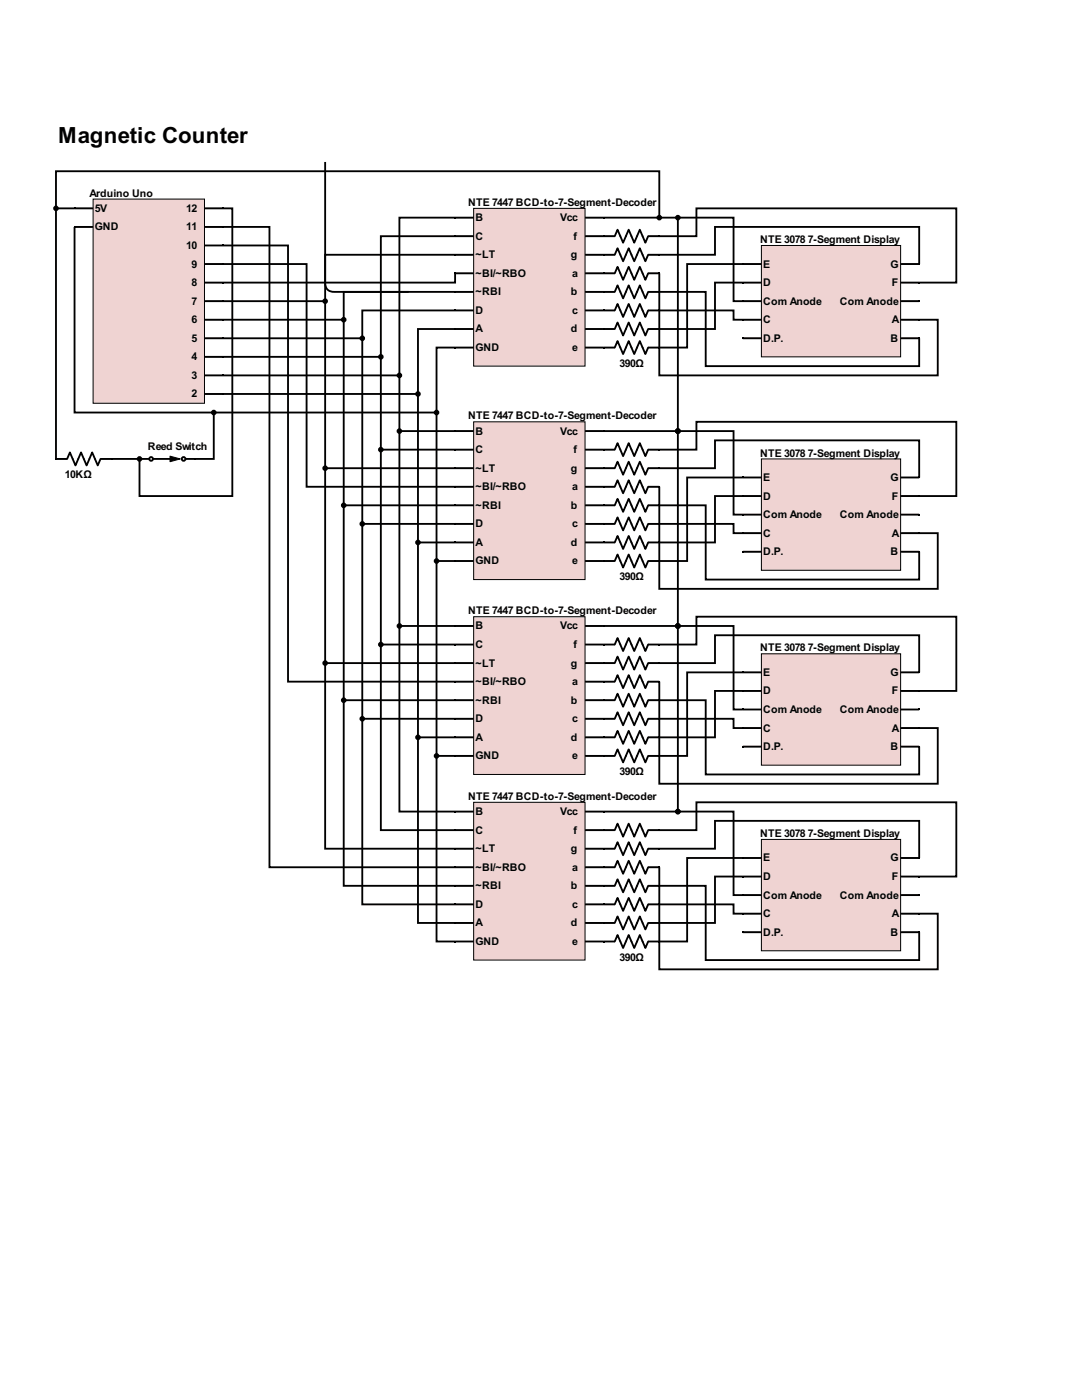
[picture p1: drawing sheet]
<svg xmlns="http://www.w3.org/2000/svg" width="216mm" height="279mm" viewBox="0 0 216 279" stroke-linecap="round" stroke-linejoin="round" font-family="sans-serif">
<path d="M18.6 39.7h22.2v40.8h-22.2z" fill="#efd3d2"/>
<g fill="none" stroke="#000" stroke-width=".2">
<path d="M18.6 39.7h22.2v40.8h-22.2zM15.1 41.6h3.3M15.1 45.3h3.3M41 41.6h3.3M41 45.3h3.3M41 49h3.3M41 52.7h3.3M41 56.4h3.3M41 60.1h3.3M41 63.8h3.3M41 67.5h3.3M41 71.2h3.3"/>
<path d="M41 74.9h3.3M41 78.6h3.3"/>
</g>
<g fill="#000">
<path d="M14.7 41.4h.4v.4h-.4zM14.7 45.1h.4v.4h-.4zM44.3 41.4h.4v.4h-.4zM44.3 45.1h.4v.4h-.4zM44.3 48.8h.4v.4h-.4zM44.3 52.5h.4v.4h-.4zM44.3 56.2h.4v.4h-.4zM44.3 59.9h.4v.4h-.4zM44.3 63.6h.4v.4h-.4zM44.3 67.3h.4v.4h-.4zM44.3 71h.4v.4h-.4zM44.3 74.7h.4v.4h-.4z"/>
<path d="M44.3 78.4h.4v.4h-.4z"/>
</g>
<g fill="none" stroke="#000" stroke-width=".37">
<path d="M15.1 41.6h3.3M15.1 45.3h3.3M41 41.6h3.3M41 45.3h3.3M41 49h3.3M41 52.7h3.3M41 56.4h3.3M41 60.1h3.3M41 63.8h3.3M41 67.5h3.3M41 71.2h3.3M41 74.9h3.3"/>
<path d="M41 78.6h3.3"/>
</g>
<path d="M94.5 41.6h22.2v31.5h-22.2z" fill="#efd3d2"/>
<g fill="none" stroke="#000" stroke-width=".2">
<path d="M91 43.4h3.3M91 47.1h3.3M91 50.8h3.3M91 54.5h3.3M91 58.3h3.3M94.5 41.6h22.2v31.5h-22.2zM116.9 43.4h3.4M116.9 47.1h3.4M116.9 50.8h3.4M116.9 54.5h3.4M116.9 58.3h3.4M91 62h3.3"/>
<path d="M91 65.7h3.3M91 69.4h3.3M116.9 62h3.4M116.9 65.7h3.4M116.9 69.4h3.4"/>
</g>
<g fill="#000">
<path d="M90.6 43.3h.4v.3h-.4zM90.6 47h.4v.3h-.4zM90.6 50.7h.4v.3h-.4zM90.6 54.4h.4v.3h-.4zM90.6 58.1h.4v.3h-.4zM120.3 43.3h.3v.3h-.3zM120.3 47h.3v.3h-.3zM120.3 50.7h.3v.3h-.3zM120.3 54.4h.3v.3h-.3zM120.3 58.1h.3v.3h-.3zM90.6 61.8h.4v.3h-.4zM90.6 65.5h.4v.3h-.4z"/>
<path d="M90.6 69.2h.4v.3h-.4zM120.3 61.8h.3v.3h-.3zM120.3 65.5h.3v.3h-.3zM120.3 69.2h.3v.3h-.3z"/>
</g>
<g fill="none" stroke="#000" stroke-width=".37">
<path d="M14.9 41.6h-3.7v-7.4h120.4v9.2h-11.2M90.8 43.4h-11.1v31.5h-35.2M90.8 47.1h-14.8v24.1h-31.5M90.8 58.3h-22.2v5.5h-24.1M90.8 50.8h-25.9v9.3h-20.4M90.8 54.5v1.9h-46.3M91 43.4h3.3M91 47.1h3.3M91 50.8h3.3M91 54.5h3.3M91 58.3h3.3M116.9 43.4h3.4"/>
<path d="M116.9 47.1h3.4M116.9 50.8h3.4M116.9 54.5h3.4M116.9 58.3h3.4M90.8 65.7h-7.4v12.9h-38.9M90.8 62h-18.5v5.5h-27.8M91 62h3.3M91 65.7h3.3M91 69.4h3.3M116.9 62h3.4M116.9 65.7h3.4M116.9 69.4h3.4"/>
</g>
<path d="M151.9 49h27.8v22.2h-27.8z" fill="#efd3d2"/>
<path d="M148.4 52.7h3.3M148.4 56.4h3.3M151.9 49h27.8v22.2h-27.8zM179.9 52.7h3.3M179.9 56.4h3.3M148.4 60.1h3.3M148.4 63.8h3.3M148.4 67.5h3.3M179.9 60.1h3.3M179.9 63.8h3.3M179.9 67.5h3.3" fill="none" stroke="#000" stroke-width=".2"/>
<g fill="#000">
<path d="M120.3 58.1h.3v.3h-.3zM120.3 54.4h.3v.3h-.3zM120.3 50.7h.3v.3h-.3zM120.3 47h.3v.3h-.3zM120.6 58.3h1.9zM120.6 54.5h1.9zM120.6 50.8h1.9zM120.6 47.1h1.9zM129.5 58.3h1.9zM129.5 54.5h1.9zM129.5 50.8h1.9zM129.5 47.1h1.9z"/>
<path d="M131.4 58.1h.3v.3h-.3zM131.4 54.4h.3v.3h-.3zM131.4 50.7h.3v.3h-.3zM131.4 47h.3v.3h-.3zM148 52.5h.4v.4h-.4zM148 56.2h.4v.4h-.4zM148 59.9h.4v.4h-.4zM183.2 52.5h.4v.4h-.4zM183.2 56.2h.4v.4h-.4zM183.2 59.9h.4v.4h-.4zM120.3 69.2h.3v.3h-.3zM120.3 65.5h.3v.3h-.3z"/>
<path d="M120.3 61.8h.3v.3h-.3zM120.6 69.4h1.9zM120.6 65.7h1.9zM120.6 62h1.9zM129.5 69.4h1.9zM129.5 65.7h1.9zM129.5 62h1.9zM131.4 69.2h.3v.3h-.3zM131.4 65.5h.3v.3h-.3zM131.4 61.8h.3v.3h-.3zM148 63.6h.4v.4h-.4zM148 67.3h.4v.4h-.4z"/>
<path d="M183.2 63.6h.4v.4h-.4zM183.2 67.3h.4v.4h-.4z"/>
<circle cx="131.6" cy="43.4" r=".37"/>
</g>
<g fill="none" stroke="#000" stroke-width=".37">
<path d="M120.6 58.3h1.9M120.6 54.5h1.9M120.6 50.8h1.9M120.6 47.1h1.9M122.7 58.3l.5-1.3 1.1 2.5 1.1-2.5 1.2 2.5 1.1-2.5 1.1 2.5 .5-1.2M122.7 54.5l.5-1.2 1.1 2.5 1.1-2.5 1.2 2.5 1.1-2.5 1.1 2.5 .5-1.3M122.7 50.8l.5-1.3 1.1 2.6 1.1-2.6 1.2 2.6 1.1-2.6 1.1 2.6 .5-1.3M122.7 47.1l.5-1.3 1.1 2.6 1.1-2.6 1.2 2.6 1.1-2.6 1.1 2.6 .5-1.3M129.5 58.3h1.9M129.5 54.5h1.9M129.5 50.8h1.9M129.5 47.1h1.9"/>
<path d="M131.6 50.8h11.1v-5.5h40.7v7.4M131.6 47.1h7.4v-5.5h51.8v14.8h-7.4M131.6 54.5v20.4h55.5v-11.1h-3.7M131.6 58.3h9.2v14.8h42.6v-5.6M131.9 43.4h14.5v16.7h1.8M148.2 52.7h-11.1v16.7h-5.5M148.2 56.4h-5.5v9.3h-11.1M148.4 52.7h3.3M148.4 56.4h3.3M179.9 52.7h3.3M179.9 56.4h3.3M120.6 69.4h1.9"/>
<path d="M120.6 65.7h1.9M120.6 62h1.9M122.7 69.4l.5-1.3 1.1 2.6 1.1-2.6 1.2 2.6 1.1-2.6 1.1 2.6 .5-1.3M122.7 65.7l.5-1.3 1.1 2.6 1.1-2.6 1.2 2.6 1.1-2.6 1.1 2.6 .5-1.3M122.7 62l.5-1.3 1.1 2.6 1.1-2.6 1.2 2.6 1.1-2.6 1.1 2.6 .5-1.3M129.5 69.4h1.9M129.5 65.7h1.9M129.5 62h1.9M131.6 62h14.8v1.8h1.8M148.4 60.1h3.3M148.4 63.8h3.3M148.4 67.5h3.3"/>
<path d="M179.9 60.1h3.3M179.9 63.8h3.3M179.9 67.5h3.3"/>
<circle cx="131.6" cy="43.4" r=".37"/>
</g>
<path d="M94.5 84.2h22.2v31.5h-22.2z" fill="#efd3d2"/>
<g fill="none" stroke="#000" stroke-width=".2">
<path d="M91 86h3.3M91 89.7h3.3M91 93.4h3.3M91 97.1h3.3M94.5 84.2h22.2v31.5h-22.2zM116.9 86h3.4M116.9 89.7h3.4M116.9 93.4h3.4M116.9 97.1h3.4M91 100.8h3.3M91 104.6h3.3M91 108.3h3.3"/>
<path d="M91 112h3.3M116.9 100.8h3.4M116.9 104.6h3.4M116.9 108.3h3.4M116.9 112h3.4"/>
</g>
<g fill="#000">
<path d="M90.6 85.8h.4v.4h-.4zM90.6 89.6h.4v.3h-.4zM90.6 93.3h.4v.3h-.4zM90.6 97h.4v.3h-.4zM120.3 85.8h.3v.4h-.3zM120.3 89.6h.3v.3h-.3zM120.3 93.3h.3v.3h-.3zM120.3 97h.3v.3h-.3zM90.6 100.7h.4v.3h-.4zM90.6 104.4h.4v.3h-.4zM90.6 108.1h.4v.3h-.4zM90.6 111.8h.4v.3h-.4z"/>
<path d="M120.3 100.7h.3v.3h-.3zM120.3 104.4h.3v.3h-.3zM120.3 108.1h.3v.3h-.3zM120.3 111.8h.3v.3h-.3z"/>
</g>
<g fill="none" stroke="#000" stroke-width=".37">
<path d="M91 86h3.3M91 89.7h3.3M91 93.4h3.3M91 97.1h3.3M116.9 86h3.4M116.9 89.7h3.4M116.9 93.4h3.4M116.9 97.1h3.4M91 100.8h3.3M91 104.6h3.3M91 108.3h3.3M91 112h3.3"/>
<path d="M116.9 100.8h3.4M116.9 104.6h3.4M116.9 108.3h3.4M116.9 112h3.4"/>
</g>
<path d="M151.9 91.6h27.8v22.2h-27.8z" fill="#efd3d2"/>
<path d="M148.4 95.3h3.3M148.4 99h3.3M151.9 91.6h27.8v22.2h-27.8zM179.9 95.3h3.3M179.9 99h3.3M148.4 102.7h3.3M148.4 106.4h3.3M148.4 110.1h3.3M179.9 102.7h3.3M179.9 106.4h3.3M179.9 110.1h3.3" fill="none" stroke="#000" stroke-width=".2"/>
<g fill="#000">
<path d="M120.3 97h.3v.3h-.3zM120.3 93.3h.3v.3h-.3zM120.3 89.6h.3v.3h-.3zM120.6 97.1h1.9zM120.6 93.4h1.9zM120.6 89.7h1.9zM129.5 97.1h1.9zM129.5 93.4h1.9zM129.5 89.7h1.9zM131.4 97h.3v.3h-.3zM131.4 93.3h.3v.3h-.3zM131.4 89.6h.3v.3h-.3z"/>
<path d="M148 95.1h.4v.4h-.4zM148 98.8h.4v.4h-.4zM183.2 95.1h.4v.4h-.4zM183.2 98.8h.4v.4h-.4zM120.3 111.8h.3v.3h-.3zM120.3 108.1h.3v.3h-.3zM120.3 104.4h.3v.3h-.3zM120.3 100.7h.3v.3h-.3zM120.6 112h1.9zM120.6 108.3h1.9zM120.6 104.6h1.9zM120.6 100.8h1.9z"/>
<path d="M129.5 112h1.9zM129.5 108.3h1.9zM129.5 104.6h1.9zM129.5 100.8h1.9zM131.4 111.8h.3v.3h-.3zM131.4 108.1h.3v.3h-.3zM131.4 104.4h.3v.3h-.3zM131.4 100.7h.3v.3h-.3zM148 102.5h.4v.4h-.4zM148 106.2h.4v.4h-.4zM148 109.9h.4v.4h-.4zM183.2 102.5h.4v.4h-.4z"/>
<path d="M183.2 106.2h.4v.4h-.4zM183.2 109.9h.4v.4h-.4z"/>
</g>
<g fill="none" stroke="#000" stroke-width=".37">
<path d="M120.6 97.1h1.9M120.6 93.4h1.9M120.6 89.7h1.9M122.7 97.1l.5-1.3 1.1 2.6 1.1-2.6 1.2 2.6 1.1-2.6 1.1 2.6 .5-1.3M122.7 93.4l.5-1.3 1.1 2.6 1.1-2.6 1.2 2.6 1.1-2.6 1.1 2.6 .5-1.3M122.7 89.7l.5-1.3 1.1 2.6 1.1-2.6 1.2 2.6 1.1-2.6 1.1 2.6 .5-1.3M129.5 97.1h1.9M129.5 93.4h1.9M129.5 89.7h1.9M131.6 93.4h11.1v-5.5h40.7v7.4M131.6 89.7h7.4v-5.5h51.8v14.8h-7.4M131.6 97.1v20.4h55.5v-11.1h-3.7"/>
<path d="M135.3 86h11.1v16.7h1.8M148.2 95.3h-11.1v16.7h-5.5M148.2 99h-5.5v9.3h-11.1M148.4 95.3h3.3M148.4 99h3.3M179.9 95.3h3.3M179.9 99h3.3M120.6 112h1.9M120.6 108.3h1.9M120.6 104.6h1.9M120.6 100.8h1.9M122.7 112l.5-1.3 1.1 2.6 1.1-2.6 1.2 2.6 1.1-2.6 1.1 2.6 .5-1.3"/>
<path d="M122.7 108.3l.5-1.3 1.1 2.6 1.1-2.6 1.2 2.6 1.1-2.6 1.1 2.6 .5-1.3M122.7 104.6l.5-1.3 1.1 2.6 1.1-2.6 1.2 2.6 1.1-2.6 1.1 2.6 .5-1.3M122.7 100.8l.5-1.2 1.1 2.5 1.1-2.5 1.2 2.5 1.1-2.5 1.1 2.5 .5-1.3M129.5 112h1.9M129.5 108.3h1.9M129.5 104.6h1.9M129.5 100.8h1.9M131.6 104.6h14.8v1.8h1.8M131.6 100.8h9.2v14.9h42.6v-5.6M148.4 102.7h3.3M148.4 106.4h3.3M148.4 110.1h3.3"/>
<path d="M179.9 102.7h3.3M179.9 106.4h3.3M179.9 110.1h3.3"/>
</g>
<path d="M94.5 123.1h22.2v31.5h-22.2z" fill="#efd3d2"/>
<g fill="none" stroke="#000" stroke-width=".2">
<path d="M91 124.9h3.3M91 128.6h3.3M91 132.3h3.3M91 136h3.3M91 139.7h3.3M94.5 123.1h22.2v31.5h-22.2zM116.9 124.9h3.4M116.9 128.6h3.4M116.9 132.3h3.4M116.9 136h3.4M116.9 139.7h3.4M91 143.4h3.3"/>
<path d="M91 147.2h3.3M91 150.9h3.3M116.9 143.4h3.4M116.9 147.2h3.4M116.9 150.9h3.4"/>
</g>
<g fill="#000">
<path d="M90.6 124.7h.4v.4h-.4zM90.6 128.4h.4v.4h-.4zM90.6 132.2h.4v.3h-.4zM90.6 135.9h.4v.3h-.4zM90.6 139.6h.4v.3h-.4zM120.3 124.7h.3v.4h-.3zM120.3 128.4h.3v.4h-.3zM120.3 132.2h.3v.3h-.3zM120.3 135.9h.3v.3h-.3zM120.3 139.6h.3v.3h-.3zM90.6 143.3h.4v.3h-.4zM90.6 147h.4v.3h-.4z"/>
<path d="M90.6 150.7h.4v.3h-.4zM120.3 143.3h.3v.3h-.3zM120.3 147h.3v.3h-.3zM120.3 150.7h.3v.3h-.3z"/>
</g>
<g fill="none" stroke="#000" stroke-width=".37">
<path d="M91 124.9h3.3M91 128.6h3.3M91 132.3h3.3M91 136h3.3M91 139.7h3.3M116.9 124.9h3.4M116.9 128.6h3.4M116.9 132.3h3.4M116.9 136h3.4M116.9 139.7h3.4M91 143.4h3.3M91 147.2h3.3"/>
<path d="M91 150.9h3.3M116.9 143.4h3.4M116.9 147.2h3.4M116.9 150.9h3.4"/>
</g>
<path d="M151.9 130.5h27.8v22.2h-27.8z" fill="#efd3d2"/>
<path d="M148.4 134.2h3.3M148.4 137.9h3.3M151.9 130.5h27.8v22.2h-27.8zM179.9 134.2h3.3M179.9 137.9h3.3M148.4 141.6h3.3M148.4 145.3h3.3M148.4 149h3.3M179.9 141.6h3.3M179.9 145.3h3.3M179.9 149h3.3" fill="none" stroke="#000" stroke-width=".2"/>
<g fill="#000">
<path d="M120.3 139.6h.3v.3h-.3zM120.3 135.9h.3v.3h-.3zM120.3 132.2h.3v.3h-.3zM120.3 128.4h.3v.4h-.3zM120.6 139.7h1.9zM120.6 136h1.9zM120.6 132.3h1.9zM120.6 128.6h1.9zM129.5 139.7h1.9zM129.5 136h1.9zM129.5 132.3h1.9zM129.5 128.6h1.9z"/>
<path d="M131.4 139.6h.3v.3h-.3zM131.4 135.9h.3v.3h-.3zM131.4 132.2h.3v.3h-.3zM131.4 128.4h.3v.4h-.3zM148 134h.4v.4h-.4zM148 137.7h.4v.4h-.4zM183.2 134h.4v.4h-.4zM183.2 137.7h.4v.4h-.4zM120.3 150.7h.3v.3h-.3zM120.3 147h.3v.3h-.3zM120.3 143.3h.3v.3h-.3zM120.6 150.9h1.9z"/>
<path d="M120.6 147.2h1.9zM120.6 143.4h1.9zM129.5 150.9h1.9zM129.5 147.2h1.9zM129.5 143.4h1.9zM131.4 150.7h.3v.3h-.3zM131.4 147h.3v.3h-.3zM131.4 143.3h.3v.3h-.3zM148 141.4h.4v.4h-.4zM148 145.1h.4v.4h-.4zM148 148.8h.4v.4h-.4zM183.2 141.4h.4v.4h-.4z"/>
<path d="M183.2 145.1h.4v.4h-.4zM183.2 148.8h.4v.4h-.4z"/>
</g>
<g fill="none" stroke="#000" stroke-width=".37">
<path d="M120.6 139.7h1.9M120.6 136h1.9M120.6 132.3h1.9M120.6 128.6h1.9M122.7 139.7l.5-1.3 1.1 2.6 1.1-2.6 1.2 2.6 1.1-2.6 1.1 2.6 .5-1.3M122.7 136l.5-1.3 1.1 2.6 1.1-2.6 1.2 2.6 1.1-2.6 1.1 2.6 .5-1.3M122.7 132.3l.5-1.3 1.1 2.6 1.1-2.6 1.2 2.6 1.1-2.6 1.1 2.6 .5-1.3M122.7 128.6l.5-1.3 1.1 2.6 1.1-2.6 1.2 2.6 1.1-2.6 1.1 2.6 .5-1.3M129.5 139.7h1.9M129.5 136h1.9M129.5 132.3h1.9M129.5 128.6h1.9"/>
<path d="M131.6 132.3h11.1v-5.5h40.7v7.4M131.6 128.6h7.4v-5.5h51.8v14.8h-7.4M131.6 136v20.4h55.5v-11.1h-3.7M131.6 139.7h9.2v14.9h42.6v-5.6M135.3 124.9h11.1v16.7h1.8M148.2 134.2h-11.1v16.7h-5.5M148.2 137.9h-5.5v9.3h-11.1M148.4 134.2h3.3M148.4 137.9h3.3M179.9 134.2h3.3M179.9 137.9h3.3M120.6 150.9h1.9"/>
<path d="M120.6 147.2h1.9M120.6 143.4h1.9M122.7 150.9l.5-1.3 1.1 2.6 1.1-2.6 1.2 2.6 1.1-2.6 1.1 2.6 .5-1.3M122.7 147.2l.5-1.3 1.1 2.5 1.1-2.5 1.2 2.5 1.1-2.5 1.1 2.5 .5-1.2M122.7 143.4l.5-1.2 1.1 2.5 1.1-2.5 1.2 2.5 1.1-2.5 1.1 2.5 .5-1.3M129.5 150.9h1.9M129.5 147.2h1.9M129.5 143.4h1.9M131.6 143.4h14.8v1.9h1.8M148.4 141.6h3.3M148.4 145.3h3.3M148.4 149h3.3"/>
<path d="M179.9 141.6h3.3M179.9 145.3h3.3M179.9 149h3.3"/>
</g>
<path d="M94.5 160.1h22.2v31.5h-22.2z" fill="#efd3d2"/>
<g fill="none" stroke="#000" stroke-width=".2">
<path d="M91 162h3.3M91 165.7h3.3M91 169.4h3.3M91 173.1h3.3M91 176.8h3.3M94.5 160.1h22.2v31.5h-22.2zM116.9 162h3.4M116.9 165.7h3.4M116.9 169.4h3.4M116.9 173.1h3.4M116.9 176.8h3.4M91 180.5h3.3"/>
<path d="M91 184.2h3.3M91 187.9h3.3M116.9 180.5h3.4M116.9 184.2h3.4M116.9 187.9h3.4"/>
</g>
<g fill="#000">
<path d="M90.6 161.8h.4v.4h-.4zM90.6 165.5h.4v.4h-.4zM90.6 169.2h.4v.4h-.4zM90.6 172.9h.4v.4h-.4zM90.6 176.6h.4v.4h-.4zM120.3 161.8h.3v.4h-.3zM120.3 165.5h.3v.4h-.3zM120.3 169.2h.3v.4h-.3zM120.3 172.9h.3v.4h-.3zM120.3 176.6h.3v.4h-.3zM90.6 180.3h.4v.4h-.4zM90.6 184h.4v.4h-.4z"/>
<path d="M90.6 187.7h.4v.4h-.4zM120.3 180.3h.3v.4h-.3zM120.3 184h.3v.4h-.3zM120.3 187.7h.3v.4h-.3z"/>
</g>
<g fill="none" stroke="#000" stroke-width=".37">
<path d="M91 162h3.3M91 165.7h3.3M91 169.4h3.3M91 173.1h3.3M91 176.8h3.3M116.9 162h3.4M116.9 165.7h3.4M116.9 169.4h3.4M116.9 173.1h3.4M116.9 176.8h3.4M91 180.5h3.3M91 184.2h3.3"/>
<path d="M91 187.9h3.3M116.9 180.5h3.4M116.9 184.2h3.4M116.9 187.9h3.4"/>
</g>
<path d="M151.9 167.5h27.8v22.2h-27.8z" fill="#efd3d2"/>
<path d="M33.9 91l2.1 .6-2.1 .5zM148.4 171.2h3.3M148.4 174.9h3.3M148.4 178.6h3.3M151.9 167.5h27.8v22.2h-27.8zM179.9 171.2h3.3M179.9 174.9h3.3M179.9 178.6h3.3M148.4 182.3h3.3M148.4 186h3.3M179.9 182.3h3.3M179.9 186h3.3" fill="none" stroke="#000" stroke-width=".2"/>
<g fill="#000">
<path d="M11 91.4h.4v.4h-.4zM11.4 91.6h1.8zM20.2 91.6h1.9zM22.1 91.4h.4v.4h-.4zM27.7 91.4h.3v.4h-.3zM33.9 91l2.1 .6-2.1 .5zM38.8 91.4h.3v.4h-.3zM120.3 176.6h.3v.4h-.3zM120.3 172.9h.3v.4h-.3zM120.3 169.2h.3v.4h-.3zM120.3 165.5h.3v.4h-.3zM120.6 176.8h1.9z"/>
<path d="M120.6 173.1h1.9zM120.6 169.4h1.9zM120.6 165.7h1.9zM129.5 176.8h1.9zM129.5 173.1h1.9zM129.5 169.4h1.9zM129.5 165.7h1.9zM131.4 176.6h.3v.4h-.3zM131.4 172.9h.3v.4h-.3zM131.4 169.2h.3v.4h-.3zM131.4 165.5h.3v.4h-.3zM148 171h.4v.4h-.4z"/>
<path d="M148 174.7h.4v.4h-.4zM148 178.5h.4v.3h-.4zM183.2 171h.4v.4h-.4zM183.2 174.7h.4v.4h-.4zM183.2 178.5h.4v.3h-.4zM120.3 187.7h.3v.4h-.3zM120.3 184h.3v.4h-.3zM120.3 180.3h.3v.4h-.3zM120.6 187.9h1.9zM120.6 184.2h1.9zM120.6 180.5h1.9zM129.5 187.9h1.9z"/>
<path d="M129.5 184.2h1.9zM129.5 180.5h1.9zM131.4 187.7h.3v.4h-.3zM131.4 184h.3v.4h-.3zM131.4 180.3h.3v.4h-.3zM148 182.2h.4v.3h-.4zM148 185.9h.4v.3h-.4zM183.2 182.2h.4v.3h-.4zM183.2 185.9h.4v.3h-.4z"/>
<circle cx="11.2" cy="41.6" r=".37"/>
<circle cx="135.3" cy="43.4" r=".37"/>
<circle cx="64.9" cy="60.1" r=".37"/>
<circle cx="68.6" cy="63.8" r=".37"/>
<circle cx="72.3" cy="67.5" r=".37"/>
<circle cx="76" cy="71.2" r=".37"/>
<circle cx="79.7" cy="74.9" r=".37"/>
<circle cx="83.4" cy="78.6" r=".37"/>
<circle cx="27.8" cy="91.6" r=".37"/>
<circle cx="42.7" cy="82.3" r=".37"/>
<circle cx="64.9" cy="93.4" r=".37"/>
<circle cx="76" cy="89.7" r=".37"/>
<circle cx="79.7" cy="86" r=".37"/>
<circle cx="87.1" cy="82.3" r=".37"/>
<circle cx="135.3" cy="86" r=".37"/>
<circle cx="68.6" cy="100.8" r=".37"/>
<circle cx="72.3" cy="104.6" r=".37"/>
<circle cx="83.4" cy="108.3" r=".37"/>
<circle cx="87.1" cy="112" r=".37"/>
<circle cx="64.9" cy="132.3" r=".37"/>
<circle cx="68.6" cy="139.7" r=".37"/>
<circle cx="76" cy="128.6" r=".37"/>
<circle cx="79.7" cy="124.9" r=".37"/>
<circle cx="135.3" cy="124.9" r=".37"/>
<circle cx="72.3" cy="143.4" r=".37"/>
<circle cx="83.4" cy="147.2" r=".37"/>
<circle cx="87.1" cy="150.9" r=".37"/>
<circle cx="135.3" cy="162" r=".37"/>
</g>
<g fill="none" stroke="#000" stroke-width=".37">
<path d="M64.9 32.3v24.1a1.64 1.64 0 0 0 1.8 1.9h14.8M11.2 42v49.6M14.9 45.3v37h72.2v-12.9h3.7M44.5 52.7h16.7v44.4h29.6M44.5 49h13v87h33.3M44.5 45.3h9.3v127.8h37M44.5 41.6h1.9v57.4h-18.6v-7.4M135.3 43.8v41.9M64.9 60.5v108.9h25.9M68.6 64.2v112.6h22.2M72.3 67.9v112.6h18.5M76 71.6v94.1h14.8"/>
<path d="M79.7 75.3v86.7h11.1M83.4 79v105.2h7.4M11.4 91.6h1.8M13.4 91.6l.5-1.3 1.2 2.6 1.1-2.6 1.1 2.6 1.1-2.6 1.1 2.6 .6-1.3M20.2 91.6h1.9M22.3 91.6h5.2M28 91.6h1.6M30.7 91.6h3.3M37.2 91.6h1.6M42.7 82.7v8.9h-3.7M65.3 93.4h25.5M76.4 89.7h14.4"/>
<path d="M80.1 86h10.7M87.1 82.7v29.3h3.7M120.4 86h14.5M135.3 86.4v38.2M69 100.8h21.8M72.7 104.6h18.1M83.8 108.3h7M87.1 112.3v38.6h3.7M65.3 132.3h25.5M69 139.7h21.8M76.4 128.6h14.4M80.1 124.9h10.7"/>
<path d="M120.4 124.9h14.5M135.3 125.3v36.3M72.7 143.4h18.1M83.8 147.2h7M87.1 151.2v36.7h3.7M120.4 162h14.5M120.6 176.8h1.9M120.6 173.1h1.9M120.6 169.4h1.9M120.6 165.7h1.9M122.7 176.8l.5-1.3 1.1 2.6 1.1-2.6 1.2 2.6 1.1-2.6 1.1 2.6 .5-1.3M122.7 173.1l.5-1.3 1.1 2.6 1.1-2.6 1.2 2.6 1.1-2.6 1.1 2.6 .5-1.3"/>
<path d="M122.7 169.4l.5-1.3 1.1 2.6 1.1-2.6 1.2 2.6 1.1-2.6 1.1 2.6 .5-1.3M122.7 165.7l.5-1.3 1.1 2.6 1.1-2.6 1.2 2.6 1.1-2.6 1.1 2.6 .5-1.3M129.5 176.8h1.9M129.5 173.1h1.9M129.5 169.4h1.9M129.5 165.7h1.9M131.6 169.4h11.1v-5.6h40.7v7.4M131.6 165.7h7.4v-5.6h51.8v14.8h-7.4M131.6 173.1v20.4h55.5v-11.2h-3.7M131.6 176.8h9.2v14.8h42.6v-5.6M135.3 162h11.1v16.6h1.8M148.2 171.2h-11.1v16.7h-5.5"/>
<path d="M148.2 174.9h-5.5v9.3h-11.1M148.4 171.2h3.3M148.4 174.9h3.3M148.4 178.6h3.3M179.9 171.2h3.3M179.9 174.9h3.3M179.9 178.6h3.3M120.6 187.9h1.9M120.6 184.2h1.9M120.6 180.5h1.9M122.7 187.9l.5-1.3 1.1 2.6 1.1-2.6 1.2 2.6 1.1-2.6 1.1 2.6 .5-1.3M122.7 184.2l.5-1.3 1.1 2.6 1.1-2.6 1.2 2.6 1.1-2.6 1.1 2.6 .5-1.3"/>
<path d="M122.7 180.5l.5-1.3 1.1 2.6 1.1-2.6 1.2 2.6 1.1-2.6 1.1 2.6 .5-1.3M129.5 187.9h1.9M129.5 184.2h1.9M129.5 180.5h1.9M131.6 180.5h14.8v1.8h1.8M148.4 182.3h3.3M148.4 186h3.3M179.9 182.3h3.3M179.9 186h3.3"/>
<circle cx="11.2" cy="41.6" r=".37"/>
<circle cx="135.3" cy="43.4" r=".37"/>
<circle cx="64.9" cy="60.1" r=".37"/>
<circle cx="68.6" cy="63.8" r=".37"/>
<circle cx="72.3" cy="67.5" r=".37"/>
<circle cx="76" cy="71.2" r=".37"/>
<circle cx="79.7" cy="74.9" r=".37"/>
<circle cx="83.4" cy="78.6" r=".37"/>
<circle cx="27.8" cy="91.6" r=".37"/>
<circle cx="30.2" cy="91.6" r=".37"/>
<circle cx="36.6" cy="91.6" r=".37"/>
<circle cx="42.7" cy="82.3" r=".37"/>
<circle cx="64.9" cy="93.4" r=".37"/>
<circle cx="76" cy="89.7" r=".37"/>
<circle cx="79.7" cy="86" r=".37"/>
<circle cx="87.1" cy="82.3" r=".37"/>
<circle cx="135.3" cy="86" r=".37"/>
<circle cx="68.6" cy="100.8" r=".37"/>
<circle cx="72.3" cy="104.6" r=".37"/>
<circle cx="83.4" cy="108.3" r=".37"/>
<circle cx="87.1" cy="112" r=".37"/>
<circle cx="64.9" cy="132.3" r=".37"/>
<circle cx="68.6" cy="139.7" r=".37"/>
<circle cx="76" cy="128.6" r=".37"/>
<circle cx="79.7" cy="124.9" r=".37"/>
<circle cx="135.3" cy="124.9" r=".37"/>
<circle cx="72.3" cy="143.4" r=".37"/>
<circle cx="83.4" cy="147.2" r=".37"/>
<circle cx="87.1" cy="150.9" r=".37"/>
<circle cx="135.3" cy="162" r=".37"/>
</g>
<text font-size="4.4" x="11.6" y="28.5">Magnetic Counter</text>
<g font-size="2.1">
<text x="17.9" y="39.3">Arduino Uno</text>
<text x="93.4" y="41.1">NTE 7447 BCD-to-7-Segment-Decoder</text>
<text x="18.9" y="42.3">5V</text>
<text x="18.9" y="46">GND</text>
<text x="37.2" y="42.3">12</text>
<text x="37.2" y="46">11</text>
<text x="94.9" y="44.1">B</text>
<text x="94.9" y="47.8">C</text>
<text x="111.8" y="44.1">Vcc</text>
<text x="114.4" y="47.8">f</text>
<text x="37.2" y="49.7">10</text>
<text x="38.2" y="53.4">9</text>
<text x="94.9" y="51.5">~LT</text>
<text x="113.9" y="51.5">g</text>
<text x="151.7" y="48.5">NTE 3078</text>
<text x="152.3" y="53.4">E</text>
<text x="161.2" y="48.5">7-Segment Display</text>
<text x="177.7" y="53.4">G</text>
<text x="38.2" y="57.1">8</text>
<text x="94.9" y="55.2">~BI/~RBO</text>
<text x="94.9" y="58.9">~RBI</text>
<text x="113.9" y="58.9">b</text>
<text x="114.2" y="55.2">a</text>
<text x="152.3" y="57.1">D</text>
<text x="177.9" y="57.1">F</text>
<text x="38.2" y="60.8">7</text>
<text x="38.2" y="64.5">6</text>
<text x="94.9" y="62.7">D</text>
<text x="114.2" y="62.7">c</text>
<text x="152.3" y="60.8">Com Anode</text>
<text x="152.3" y="64.5">C</text>
<text x="167.6" y="60.8">Com Anode</text>
<text x="177.9" y="64.5">A</text>
<text x="38.2" y="68.2">5</text>
<text x="38.2" y="71.9">4</text>
<text x="94.9" y="66.4">A</text>
<text x="94.9" y="70.1">GND</text>
<text x="113.9" y="66.4">d</text>
<text x="114.2" y="70.1">e</text>
<text x="152.3" y="68.2">D.P.</text>
<text x="177.7" y="68.2">B</text>
<text x="38.2" y="75.6">3</text>
<text x="123.6" y="73.2">390Ω</text>
<text x="38.2" y="79.3">2</text>
<text x="93.4" y="83.7">NTE 7447 BCD-to-7-Segment-Decoder</text>
<text x="29.5" y="89.8">Reed Switch</text>
<text x="94.9" y="86.7">B</text>
<text x="111.8" y="86.7">Vcc</text>
<text x="13" y="95.4">10KΩ</text>
<text x="94.9" y="90.4">C</text>
<text x="94.9" y="94.1">~LT</text>
<text x="113.9" y="94.1">g</text>
<text x="114.4" y="90.4">f</text>
<text x="151.7" y="91.1">NTE 3078</text>
<text x="152.3" y="96">E</text>
<text x="161.2" y="91.1">7-Segment Display</text>
<text x="177.7" y="96">G</text>
<text x="94.9" y="97.8">~BI/~RBO</text>
<text x="94.9" y="101.5">~RBI</text>
<text x="113.9" y="101.5">b</text>
<text x="114.2" y="97.8">a</text>
<text x="152.3" y="99.7">D</text>
<text x="177.9" y="99.7">F</text>
<text x="94.9" y="105.2">D</text>
<text x="114.2" y="105.2">c</text>
<text x="152.3" y="103.4">Com Anode</text>
<text x="152.3" y="107.1">C</text>
<text x="167.6" y="103.4">Com Anode</text>
<text x="177.9" y="107.1">A</text>
<text x="94.9" y="109">A</text>
<text x="94.9" y="112.7">GND</text>
<text x="113.9" y="109">d</text>
<text x="114.2" y="112.7">e</text>
<text x="152.3" y="110.8">D.P.</text>
<text x="177.7" y="110.8">B</text>
<text x="123.6" y="115.8">390Ω</text>
<text x="93.4" y="122.6">NTE 7447 BCD-to-7-Segment-Decoder</text>
<text x="94.9" y="125.6">B</text>
<text x="111.8" y="125.6">Vcc</text>
<text x="94.9" y="129.3">C</text>
<text x="114.4" y="129.3">f</text>
<text x="151.7" y="130">NTE 3078</text>
<text x="161.2" y="130">7-Segment Display</text>
<text x="94.9" y="133">~LT</text>
<text x="94.9" y="136.7">~BI/~RBO</text>
<text x="113.9" y="133">g</text>
<text x="114.2" y="136.7">a</text>
<text x="152.3" y="134.9">E</text>
<text x="177.7" y="134.9">G</text>
<text x="94.9" y="140.4">~RBI</text>
<text x="113.9" y="140.4">b</text>
<text x="152.3" y="138.6">D</text>
<text x="152.3" y="142.3">Com Anode</text>
<text x="167.6" y="142.3">Com Anode</text>
<text x="177.9" y="138.6">F</text>
<text x="94.9" y="144.1">D</text>
<text x="94.9" y="147.8">A</text>
<text x="113.9" y="147.8">d</text>
<text x="114.2" y="144.1">c</text>
<text x="152.3" y="146">C</text>
<text x="152.3" y="149.7">D.P.</text>
<text x="177.7" y="149.7">B</text>
<text x="177.9" y="146">A</text>
<text x="94.9" y="151.6">GND</text>
<text x="114.2" y="151.6">e</text>
<text x="123.6" y="154.7">390Ω</text>
<text x="93.4" y="159.7">NTE 7447 BCD-to-7-Segment-Decoder</text>
<text x="94.9" y="162.7">B</text>
<text x="94.9" y="166.4">C</text>
<text x="111.8" y="162.7">Vcc</text>
<text x="114.4" y="166.4">f</text>
<text x="151.7" y="167.1">NTE 3078</text>
<text x="161.2" y="167.1">7-Segment Display</text>
<text x="94.9" y="170.1">~LT</text>
<text x="94.9" y="173.8">~BI/~RBO</text>
<text x="113.9" y="170.1">g</text>
<text x="114.2" y="173.8">a</text>
<text x="152.3" y="171.9">E</text>
<text x="177.7" y="171.9">G</text>
<text x="94.9" y="177.5">~RBI</text>
<text x="113.9" y="177.5">b</text>
<text x="152.3" y="175.6">D</text>
<text x="152.3" y="179.3">Com Anode</text>
<text x="167.6" y="179.3">Com Anode</text>
<text x="177.9" y="175.6">F</text>
<text x="94.9" y="181.2">D</text>
<text x="94.9" y="184.9">A</text>
<text x="113.9" y="184.9">d</text>
<text x="114.2" y="181.2">c</text>
<text x="152.3" y="183">C</text>
<text x="177.9" y="183">A</text>
<text x="94.9" y="188.6">GND</text>
<text x="114.2" y="188.6">e</text>
<text x="123.6" y="191.7">390Ω</text>
<text x="152.3" y="186.7">D.P.</text>
<text x="177.7" y="186.7">B</text>
</g>
</svg>
